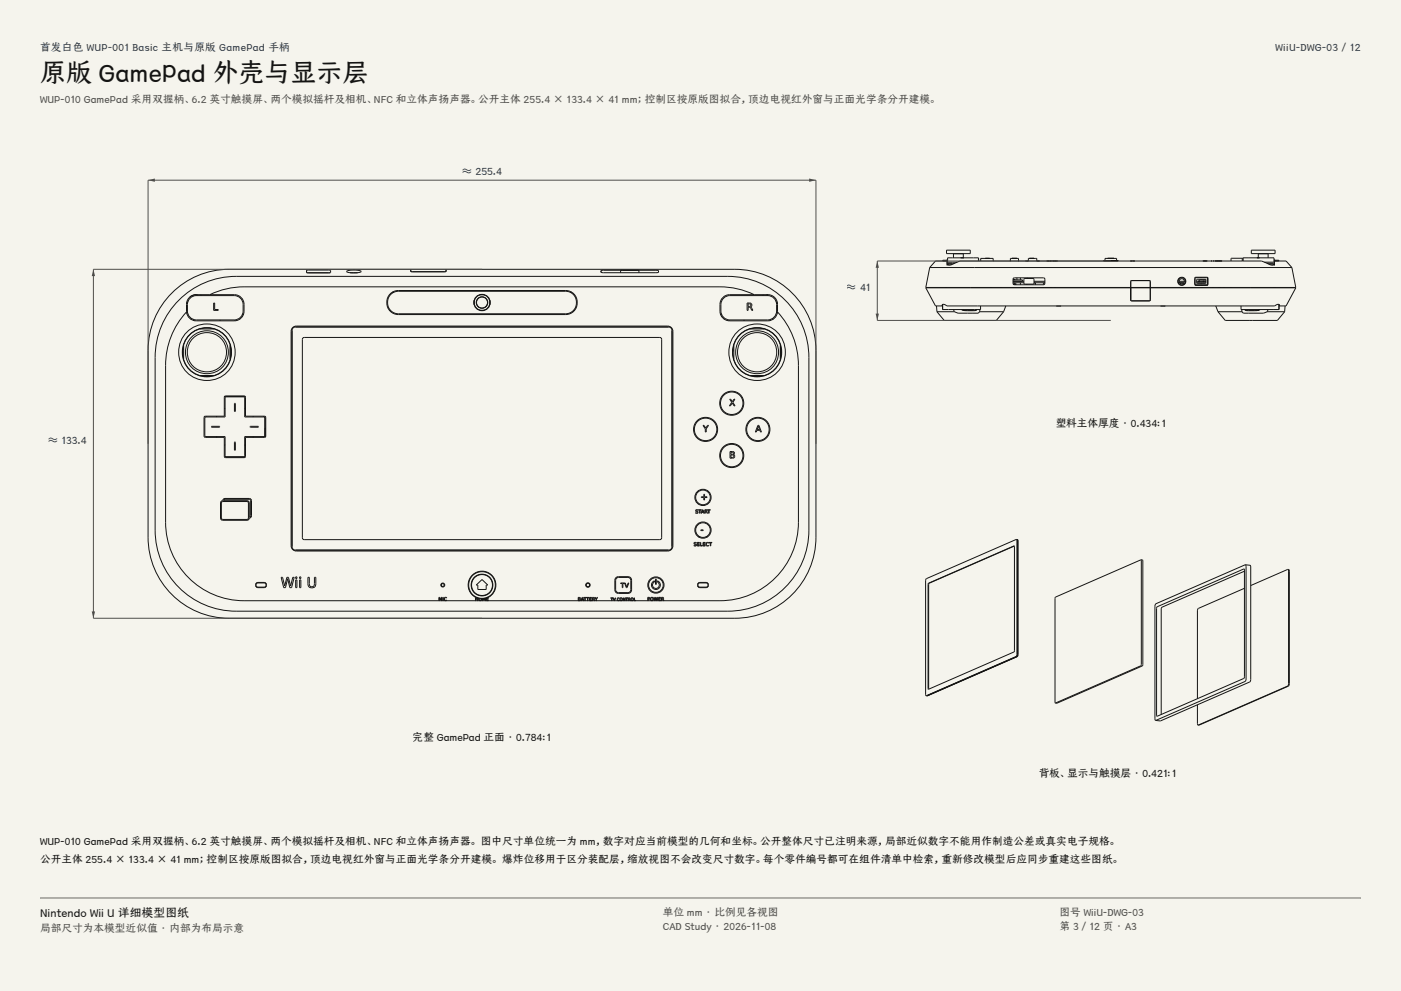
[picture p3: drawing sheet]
<svg xmlns="http://www.w3.org/2000/svg" width="420mm" height="297mm" viewBox="0 0 420 297" stroke-linecap="round" stroke-linejoin="round" font-family="sans-serif">
<g fill="#f5f4ed">
<path d="M0 0h420v297h-420z"/>
<path d="M12 12h396v275h-396z"/>
</g>
<g fill="none" stroke="#141413" stroke-width=".3">
<path d="M51.5 87.8a24.2 24.2 0 0 1 17.2-7.1h151.6a24.3 24.3 0 0 1 24.3 24.3v56a24.3 24.3 0 0 1-24.3 24.3h-151.6a24.3 24.3 0 0 1-24.3-24.3v-56a24.2 24.2 0 0 1 7.1-17.2zM53.6 89.9a24.2 24.2 0 0 1 17.2-7.1h147.4a24.3 24.3 0 0 1 24.3 24.3v51.8a24.3 24.3 0 0 1-24.3 24.3h-147.4a24.3 24.3 0 0 1-24.3-24.3v-51.8a24.2 24.2 0 0 1 7.1-17.2zM55.9 93.5a23.5 23.5 0 0 0-6.3 16v47a23.5 23.5 0 0 0 23.6 23.5h142.6a23.5 23.5 0 0 0 23.6-23.5v-47a23.5 23.5 0 0 0-6.3-16M56.2 93.4l-.3 .1M56.2 93.8h-.2M56.3 90.4l-.3 .3M56.8 89.6a2.66 2.66 0 0 1 2.1-1h11.3a2.67 2.67 0 0 1 2.7 2.7 4.1 4.1 0 0 1-1 4l-1.7 .6h-11.3a2.67 2.67 0 0 1-2.7-2.7 4.4 4.4 0 0 1 .6-3.6zM57.5 95.5l-.3 .2M58.1 95.8v.3M58.8 88.3h4.1M58.8 88.3a3.2 3.2 0 0 0-2.9 4.1v1.1M58.8 88.3l-1.2 .3-.7 .4"/>
<path d="M58.8 88.3h.4l-.5 .3M59.9 98.6h4.2M60.2 88.3v.3M62.9 88.3a23.5 23.5 0 0 1 10.3-2.3h142.6a23.5 23.5 0 0 1 10.3 2.3M62.9 88.3h7.4a2.9 2.9 0 0 1 2.9 2.9 4.3 4.3 0 0 1-1.1 4.3l-1.8 .7h-11.5a2.9 2.9 0 0 1-2.9-2.7M64.1 90.8h.3v2h1v.2h-1.3zM65.9 95.9v.3M70.4 95.9v.3M72.7 94.3l.2 .2M73 94.2h-.3M87.6 98.4l.7-.6 .5-.1h111.4a1.57 1.57 0 0 1 1.5 1.6v64.3a1.57 1.57 0 0 1-1.5 1.5h-111.4a1.57 1.57 0 0 1-1.5-1.5v-64.3zM87.8 98.3l.8-.3h111.8a1.02 1.02 0 0 1 1.1 1v64.8a1.02 1.02 0 0 1-1.1 1.1h-111.8a1.02 1.02 0 0 1-1.1-1.1v-64.8z"/>
<path d="M91.9 81l6.8-.1 .4 .2v.6l-6.8 .1-.4-.1zM92.1 81.7h.5M92.1 81.7v.1M98.4 81.7h.5M98.9 81.7v.1M99.1 81.7h.1M104 81.3a6.1 6.1 0 0 1 4.3 .1 5.8 5.8 0 0 1-4.4 0zM104.9 81.7h1.2M106.1 81.7h1.2M116.3 92.2h.2M116.8 93h.3M117 88.1a3.4 3.4 0 0 1 2.4-1h50.2a3.6 3.6 0 0 1 3.4 3.6 3.6 3.6 0 0 1-3.4 3.6h-50.2a3.6 3.6 0 0 1-3.2-2.3 3.6 3.6 0 0 1 .8-3.9z"/>
<path d="M117.1 88.2a3.2 3.2 0 0 1 2.3-.9h50.2a3.4 3.4 0 0 1 3.2 3.4 3.4 3.4 0 0 1-3.2 3.3h-50.2a3.4 3.4 0 0 1-3-2.1 3.4 3.4 0 0 1 .7-3.7zM117.5 87.6h.5M123.1 80.7v.6l.6 .1h9.7l.3-.1v-.6M142.1 90v1.3M143.8 88.3h1.4M143.8 93h1.4M146.9 90v1.3M171 87.6h.5M171.9 93h.3M172.5 92.2h.2M180.2 81.1l16.4-.1 .8 .1v.5l-16.7 .1-.5-.1zM186.6 81h-.6v.7"/>
<path d="M191 81h.5v.7M216 94.2h.3M216.3 94.3l-.2 .2M216.7 89.6a2.66 2.66 0 0 1 2.1-1h11.3a2.67 2.67 0 0 1 2.7 2.7 4.1 4.1 0 0 1-1 4l-1.7 .6h-11.3a2.67 2.67 0 0 1-2.7-2.7 4.4 4.4 0 0 1 .6-3.6zM218.6 95.9v.3M223.1 95.9v.3M224 90.8h.7a.62 .62 0 0 1 .7 .4 .62 .62 0 0 1-.4 .8l.7 1h-.3l-.4-.7-.4-.2h-.3v.9h-.3zM224.3 91.1h.4a.39 .39 0 0 1 .4 .3 .39 .39 0 0 1-.4 .4h-.4zM224.9 98.6h4.2M226.1 88.3h-7.4a2.9 2.9 0 0 0-2.9 2.9 4.3 4.3 0 0 0 1.1 4.3l1.8 .7h11.5a2.9 2.9 0 0 0 2.9-2.7M226.1 88.3h4.1M228.8 88.3v.3"/>
<path d="M230.2 88.3a3.2 3.2 0 0 1 2.9 4.1v1.1M230.2 88.3h-.4l.5 .3M230.9 95.8v.3M231.5 95.5l.3 .2M232.7 90.4l.3 .3M232.8 93.8h.2M232.8 93.4l.3 .1M54.8 104.6l.3 .2M54.9 104.3l.2 .1M55.1 107.5h-.1M55.1 103.4v4.3M59.9 112.5h4.2"/>
<path d="M67.3 118.9h6.3M67.8 118.9l-.3 .3v5.8h-5.8l-.3 .3 .2 5.5h5.9v5.8l.3 .3M69 103.4v4.3M73 118.9l.4 .3v5.8h5.7l.3 .3M90.9 101.2h107.2l.3 .5-.1 59.8-.5 .2h-106.9l-.3-.5v-59.5zM218.8 119.6h.2l.5 .8 .5-.8h.3l-.6 1 .7 1h-.3l-.6-.8-.5 .8h-.3l.7-1zM219.7 105.2h.3M219.7 104.9h.3M220 103.4v4.3M224.9 112.5h4.2M233.9 103.4v4.3M61.2 124.9l.4-.2h5.6v-5.7l.2-.3h6l.2 .3v5.7h5.7l.3 .2v6l-.3 .2h-5.7v5.7l-.2 .3h-6l-.2-.3v-5.7h-5.6l-.4-.2z"/>
<path d="M61.8 124.7v.3M61.8 130.8v.3M63.4 127.8h2.4v.2h-2.3zM64.9 130.8l.1 .3M65 124.7l-.1 .3M65.8 128h.1M67.2 133.3l.3 .1M67.3 136.9h6.3M67.5 122.4l-.3 .1M70.3 123.3h.1M70.3 123.3v-2.4h.3v2.4M70.3 132.5h.3l-.1 2.4h-.2z"/>
<path d="M70.3 123.3h.2M70.6 123.3h-.1M73.4 122.4l.2 .1M73.6 133.3l-.2 .1M75 128h.1M75 127.8h2.4v.2h-2.3zM75.8 124.7l.2 .3M76 130.8l-.2 .3M79 124.7v.3M79 130.8v.3M79.4 130.5l-.3 .3h-5.7v5.8l-.4 .3M79.4 124.8v6.2"/>
<path d="M79.4 128.3h.3M210.7 127.5h.3l.6 .8 .5-.8h.3l-.7 1v1h-.3v-1zM218.9 135.3h.6a.48 .48 0 0 1 .6 .3 .48 .48 0 0 1-.3 .6 .56 .56 0 0 1 .4 .7 .56 .56 0 0 1-.6 .4h-.7zM219.1 136.4h.5a.37 .37 0 0 1 .4 .3 .37 .37 0 0 1-.4 .4h-.5zM219.1 135.5h.4a.31 .31 0 0 1 .4 .3 .31 .31 0 0 1-.4 .3h-.4zM227.2 127.5h.3l.8 2h-.3l-.2-.5h-.9l-.2 .5h-.3zM227.4 127.7l.3 1h-.7zM66.3 150.2l1.1-.8h7.6l.4 .7-.1 4.8-.6 .4-.2 .4-.4 .2h-7.6l-.4-.6v-4.6zM66.4 150.5l.4-.2 7.5 .1 .2 .3-.1 4.8-.4 .2-7.4-.1-.2-.4zM67.1 149.8l.4-.2 7.4 .1 .2 .4v4.7l-.4 .2v-4.3l-.4-.6h-7.3zM208.6 152.8h.6l-.5 .3a.43 .43 0 0 1 .6 .5 .43 .43 0 0 1-.8 .2l.6-.1-.1-.3a.35 .35 0 0 1-.4-.1 .35 .35 0 0 1 0-.5zM209.4 152.8h.9l-.4 .1v.9l-.2-.9z"/>
<path d="M210.1 158.8h.7v.2h-.7zM210.6 152.8l.5 1-.2-.2h-.5l-.2 .2zM210.6 152.9l.2 .5h-.4zM211 148.1h.2v.8h.8v.2h-.8v.8h-.2v-.8h-.8v-.2h.8zM211.3 152.8h.3a.3 .3 0 0 1 .4 .2 .3 .3 0 0 1-.2 .3l.3 .5-.5-.4-.3 .4zM211.4 152.9h.4v.3l-.4 .1zM212.1 152.8h.9l-.4 .1v.9l-.2-.9zM76.8 174.8l.5-.3h1.9a.79 .79 0 0 1 .7 .8 .79 .79 0 0 1-.7 .8h-2.2l-.4-.7zM76.8 175l.5-.3h1.9l.5 .3v.4l-.5 .6h-1.9l-.5-.3zM84.3 173h.4l.7 2.6 .6-2.6h.5l.6 2.6 .7-2.6h.4l-.8 3.1h-.5l-.7-2.7-.6 2.7h-.5zM88.6 173.8h.4v2.3h-.4zM88.6 172.9h.4v.5h-.4z"/>
<path d="M89.8 173.8h.4v2.3h-.4zM89.8 172.9h.4v.5h-.4zM92.3 173h.4v1.9a.78 .78 0 0 0 .8 .9 .78 .78 0 0 0 .8-.9v-1.9h.4v2a1.18 1.18 0 0 1-1.2 1.2 1.18 1.18 0 0 1-1.2-1.2zM133.2 179.1l.5-.1 .2 .2a.39 .39 0 0 0-.5 0 .39 .39 0 0 0 0 .6 .39 .39 0 0 0 .5 0 .49 .49 0 0 1-.8 .1 .49 .49 0 0 1 .1-.8zM142.6 179a4.2 4.2 0 0 1-1.3-6.3 4.2 4.2 0 0 1 6.4 0 4.2 4.2 0 0 1-1.3 6.3M142.7 179.1l.5 .2M142.7 179l-.2 1M142.7 179v.4h.5v-.3M142.8 175.3l1.7-1.6 1.7 1.6h-.4v1.4h-2.6v-1.4zM143.3 179.3l.2 .1M143.3 179.1v.9M143.6 179.2a.49 .49 0 0 0 .2 .8 .49 .49 0 0 0 .6-.5"/>
<path d="M143.7 179.4l.6 .1M143.7 179.3a.36 .36 0 0 0 0 .5 .36 .36 0 0 0 .6-.1v-.2M144.3 179.3v.2M144.4 179.3v.2M144.6 179.5h-.2M144.6 179.3v.7M144.8 179.3v.7M144.8 179.3l.4 .5 .2-.6v.8M144.9 179.5h-.1M145.2 179.4l-.2 .1M145.3 179.3l-.2 .4-.2-.4M145.4 179.4h-.1"/>
<path d="M145.6 179.2v.8M145.8 179.3l-.2 .1M145.8 179.1v.9M146 179h.4M146.2 179.1l-.2 .1M146.4 179l-.4 .1v.3h.4l-.4 .1v.4l.5 .1M173.5 179.6h.3v.3h-.3zM173.5 179.2l.4 .2-.4 .1zM174.6 179.2l.2 .5h-.4zM177.7 179.2h.4v.3h-.4zM184.5 173.3l.9-.5h2.9l.6 .2 .4 .9v2.9l-.2 .6-.8 .4h-2.9l-.6-.2-.5-.8v-2.9zM184.8 173.3l.6-.2h2.8a.86 .86 0 0 1 .9 .8v2.8a.86 .86 0 0 1-.9 .9h-2.8a.86 .86 0 0 1-.8-.9v-2.8z"/>
<path d="M185.1 179.3l.4-.1 .2 .2a.33 .33 0 0 0-.5 0 .33 .33 0 0 0 0 .4 .33 .33 0 0 0 .5 0 .41 .41 0 0 1-.7 .1 .41 .41 0 0 1 .1-.6zM186 174.7h1.4l.5 1.2 .4-1.2h.2l-.5 1.4h-.2l-.6-1.4v.2h-.5v1.2h-.2v-1.2h-.5zM188.5 179.3h.2v.2l-.2 .1zM194.3 179.1l.3 .1v.3h-.3zM195.6 174.5l.6-.4v.3a1.02 1.02 0 0 0-.4 1.6 1.02 1.02 0 0 0 1.6 0 1.02 1.02 0 0 0-.3-1.6v-.3a1.33 1.33 0 0 1 .7 1.8 1.33 1.33 0 0 1-1.9 .6 1.33 1.33 0 0 1-.3-2zM196.5 173.6h.3v1.5h-.3zM198.4 179.1l.3 .1v.2l-.3 .1zM208.1 162.6h.6l-.5 .3a.43 .43 0 0 1 .6 .5 .43 .43 0 0 1-.8 .2l.6-.1-.1-.3a.35 .35 0 0 1-.4-.1 .35 .35 0 0 1 0-.5zM209 162.6h.7l-.5 .1v.3h.5l-.5 .1v.4l.5 .1h-.7zM209.3 174.8l.5-.3h1.9a.79 .79 0 0 1 .7 .8 .79 .79 0 0 1-.7 .8h-2.2l-.4-.7zM209.3 160.8h.5M209.3 160.8h.1"/>
<path d="M209.3 175l.5-.3h1.9l.5 .3v.4l-.5 .6h-1.9l-.5-.3zM209.5 160.8v.2M209.7 160.8v.3M209.9 162.6l.2 .9 .5 .1h-.7zM210.8 162.6h.6l-.5 .1v.3h.5l-.5 .1v.4l.5 .1h-.6zM211.7 160.8h.5M211.8 162.7l.4-.1 .3 .2a.42 .42 0 0 0-.6 0 .42 .42 0 0 0 0 .6 .42 .42 0 0 0 .6 0 .51 .51 0 0 1-.8 .1 .51 .51 0 0 1 .1-.8zM212.5 162.6h1l-.4 .1v.9l-.2-.9zM131.6 180v-1h.2l.2 .7 .3-.7h.2v1M131.7 180v-.9l.3 .7 .4-.7v.9M132.8 180v-1l.1 1M142.7 180v-.5h.5v.5"/>
<path d="M173.3 180v-1h.4a.24 .24 0 0 1 .3 .2 .24 .24 0 0 1-.2 .3 .28 .28 0 0 1 .2 .3 .28 .28 0 0 1-.3 .2M174.1 180l.4-1 .6 1M174.3 180l.1-.2h.4l.1 .2M175.3 180v-.8l-.3-.2h1.6l-.3 .2v.8M175.4 180v-.8h.7v.8M176.7 180v-1h.7l-.5 .2v.3h.4l-.4 .1v.3l.5 .1M177.6 180v-1h.3a.28 .28 0 0 1 .3 .2 .28 .28 0 0 1-.1 .4l.3 .4M177.7 180v-.4h.3l.2 .4M178.7 180v-.4l-.4-.6 .4 .5 .5-.5-.4 .6v.4M183.4 180v-.7l-.3-.1h.8l.3 .7 .4-.7-.4 .8M183.5 180v-.7l.3-.1 .3 .8M186.8 180v-.8l.5 .7 .1-.7v.8"/>
<path d="M186.9 180v-.7l.4 .7M187.8 180v-.7l-.3-.1h.7l-.3 .1v.7M188.4 180v-.8h.4v.4l.2 .4M188.5 180v-.3l.4 .3M190.1 180v-.8l.1 .7 .4 .1M194.2 180v-1h.3a.33 .33 0 0 1 .3 .4 .33 .33 0 0 1-.5 .2v.4M196.2 180l-.2-1 .3 .9 .3-.9 .3 .9 .4-.9-.3 1M196.4 180l.2-.8 .2 .8M197.4 180v-1h.7l-.5 .1v.3h.4l-.4 .1v.4l.5 .1M198.3 180v-1h.3a.28 .28 0 0 1 .3 .2 .28 .28 0 0 1-.1 .4l.3 .4M198.4 180v-.4h.3l.2 .4"/>
<circle cx="144.5" cy="90.7" r="2.45"/>
<circle cx="144.5" cy="90.7" r="2.36"/>
<circle cx="144.5" cy="90.7" r="1.73"/>
<circle cx="144.5" cy="90.7" r="1.65"/>
<circle cx="62" cy="105.6" r="8.5"/>
<circle cx="62" cy="105.6" r="7.4"/>
<circle cx="62" cy="105.6" r="7.3"/>
<circle cx="62" cy="105.6" r="6.4"/>
<circle cx="62" cy="105.6" r="5.9"/>
<circle cx="226.9" cy="105.6" r="8.5"/>
<circle cx="226.9" cy="105.6" r="7.4"/>
<circle cx="226.9" cy="105.6" r="7.3"/>
<circle cx="227" cy="105.6" r="6.4"/>
<circle cx="227" cy="105.6" r="5.9"/>
<circle cx="211.5" cy="128.7" r="3.6"/>
<circle cx="211.5" cy="128.7" r="3.4"/>
<circle cx="219.4" cy="120.9" r="3.6"/>
<circle cx="219.4" cy="136.5" r="3.6"/>
<circle cx="219.4" cy="136.5" r="3.4"/>
<circle cx="219.4" cy="120.9" r="3.4"/>
<circle cx="227.2" cy="128.7" r="3.6"/>
<circle cx="227.2" cy="128.7" r="3.4"/>
<circle cx="210.7" cy="149.1" r="2.44"/>
<circle cx="210.7" cy="158.9" r="2.44"/>
<circle cx="210.7" cy="149.1" r="2.2"/>
<circle cx="210.7" cy="158.9" r="2.2"/>
<circle cx="132.7" cy="175.3" r=".59"/>
<circle cx="132.7" cy="175.3" r=".43"/>
<circle cx="144.5" cy="175.3" r="4"/>
<circle cx="144.5" cy="175.3" r="3.3"/>
<circle cx="144.5" cy="175.3" r="3.1"/>
<circle cx="176.2" cy="175.3" r=".67"/>
<circle cx="176.2" cy="175.3" r=".51"/>
<circle cx="186.2" cy="179.6" r=".43"/>
<circle cx="186.2" cy="179.6" r=".33"/>
<circle cx="189.5" cy="179.6" r=".43"/>
<circle cx="189.5" cy="179.6" r=".33"/>
<circle cx="195.4" cy="179.5" r=".5"/>
<circle cx="195.4" cy="179.5" r=".38"/>
<circle cx="196.6" cy="175.3" r="2.44"/>
<circle cx="196.6" cy="175.3" r="2.2"/>
</g>
<path d="M44.4 133v-79h200.2v79" fill="none" stroke="#504e49" stroke-width=".3"/>
<g fill="#504e49">
<path d="M44.4 54l2-.5v1z"/>
<path d="M242.6 53.5l2 .5-2 .5z"/>
</g>
<path d="M144.5 80.7h-116.5v104.6h116.5" fill="none" stroke="#504e49" stroke-width=".3"/>
<g fill="#504e49">
<path d="M28 80.7l.5 2.1h-1z"/>
<path d="M27.5 183.2h1l-.5 2.1z"/>
</g>
<g fill="none" stroke="#141413" stroke-width=".3">
<path d="M283.8 75h7.1v1h-7.1zM283.8 78.2h.1M283.9 78.3a.87 .87 0 0 0 .3 1.1 .87 .87 0 0 0 1.1-.1 9.9 9.9 0 0 1 6.2-1.1h84.1a7.8 7.8 0 0 1 5.4 1.2 .8 .8 0 0 0 1-.1 .8 .8 0 0 0 .1-1M283.9 78.3v1.3M283.9 78.2h-3.5l-1.7 2M283.9 78.2v.1M284 79.2h1.6M284.1 78h-1.5v.2h1.3M284.1 77.9l-.3 .1M284.3 79.2v.2M285.8 77.3v-1.2h3v1.2M286.2 78.9h-2l-.2 .4"/>
<path d="M288 77.2v.1M288.2 77.3h.4M288.2 77.2v.1M289 77.2v.1M293.3 77.4l.1 .8M293.3 78.2v-.9h-9.2v1.3h2.9M295.4 77.4h1.3M295.4 77.4h.1M295.5 77.4h.1M295.8 77.4h.1M296.1 77.4h.1M296.3 77.4h.1"/>
<path d="M296.6 77.4h.1M296.7 77.4h.1M297.8 78.2l-.1-.8h-3.7v.8M297.8 78.2h.1M302.8 78.2h.1M302.9 78.2v-.8h2.4v.8M303.4 77.4h.5M303.4 77.4h.1M303.9 77.4h.2M303.9 77.4h.1M304.1 77.4h.1M304.2 77.4h.2"/>
<path d="M304.2 77.4h.1M304.4 77.4h.5M304.4 77.4h.1M304.9 77.4h.1M305.5 78.2h.1M307.5 78.2h.1M307.7 78.2h.1M307.8 78.2h.1M307.9 78.2h.3M308.2 78.2h.1M308.6 77.4h2.2v.8M308.6 77.4h.1"/>
<path d="M308.7 77.4h.1M308.8 77.4h-.5v.8M309 77.4h.1M309.2 77.4h.1M309.3 77.4h.1M310 77.4h.1M310.9 78.2h.1M311 78.2h.1M311.2 78.2h.1M311.6 78.2h.1M313.8 78.2h.1M313.9 78.2h.1"/>
<path d="M314 78.2h.1M314.2 78.2h.1M314.3 78.2h.1M314.4 78.2h.1M314.7 78.2h.1M314.8 78.2h.1M315.1 78.2h.6M316.1 78.2h.1M316.3 78.2h.1M316.4 78.2h.1M316.6 78.2h.1M316.7 78.2h.1"/>
<path d="M317 78.2h.1M330.8 78.1l4.4 .1zM331.3 78.1v-.7h3.4v.7M331.3 78.2h.1M332 77.4h2M332 77.4h.1M333 77.4h.1M334 77.4h.1M334.7 78.2h.1M338.9 78.2h.9M338.9 78.2h.1M339.9 78.2h.1"/>
<path d="M340 78.2h.1M340.2 78.2h.1M360.8 78.2h.9M360.8 78.2h-.2M361.7 78.2h.2M363.1 78.2h.2M363.7 78.2h.2M364.2 78.2h2.2M364.4 78.2h.1M364.8 78.2h.1M365.1 78.2h.1M365.4 78.2h.1"/>
<path d="M365.8 78.2h.1M366.1 78.2h.1M372.4 77.4h.3M372.4 77.4h-3.4v.8M372.4 77.4v.8M372.7 78.2v-.9h9.2v1.3h-2.9M375.1 75h7.1v1h-7.1zM376.8 77.2v.1M377.2 77.3v-1.2h3v1.2M377.4 77.2v.1M377.6 77.2v.1M379.8 78.9h2l.2 .4-1.6-.1"/>
<path d="M381.7 79.2v.2M381.9 78h1.5v.2h-1.3M381.9 77.9l.3 .1M382.1 78.2h3.5l1.7 2M382.1 78.2v.1M382.1 78.3v1.3M382.2 78.2h.1M278.7 80.2h108.6M278.7 80.2l-1.2 6h111l-1.2-6M280.8 91.7l.1 1.7M280.9 93.4h5.2M280.9 93.4l2.2 2.6h15.6l2.2-2.6"/>
<path d="M282.4 91.7h-2l-2.9-5.4h111l-2.9 5.4h-2M282.4 91.7a.65 .65 0 0 1 .5-.5 .65 .65 0 0 1 .7 .3l.3 .2h96.2a5.8 5.8 0 0 0 3.3-.5l.2 .5M282.4 91.7h.2M282.6 91.3v1.5h11.4v-1.1M283.7 86.2v.1M284.2 86.2v.1M285.8 92.8l.3 .6M286.1 93.4a7.5 7.5 0 0 0 4 .5h3.2l.3-.5M288.3 92.8l.2 .2M288.5 93h4.2M292.8 92.8l-.1 .2M293.6 93.4h7.3"/>
<path d="M293.8 92.8l-.2 .6M296.9 86.2v.1M300.2 86.2v.1M300.7 86.2v.1M301.5 91.7l-.6 1.7M303.7 83.7v1.3l.3 .3h8.8M303.7 83.7l.4-.4h8.7l.4 .4v1.3l-.4 .3M303.7 83.9h2.8v.4h-2.8M303.7 83.7h.6l-.6 .1M303.7 84.7h3.2M303.7 84.3h3.2M303.7 85.1h.9l-.8 .1"/>
<path d="M304.2 84.3h.1M304.2 84.7v.4M304.9 83.3v.6M305.9 83.3v.6M305.9 84.3h.1M305.9 84.7v.6M306.7 86.2v.1M307 83.6l2.8-.1 .1 1.5-2.8 .1zM307.2 86.2v.1M307.8 85.2v.1M308 83.3v.2M310 84.8h.4v.5"/>
<path d="M310 84.7h3.2M310 84.3h3.2M312.5 86.2v.1M312.8 86.2l-.1 .1M313.2 84.8h-.4v.5M313.6 86.2v.1M313.7 86.2v.1M314.1 86.2v.1M314.2 86.2v.1M314.3 86.2v.1M314.6 86.2v.1M314.7 86.2v.1"/>
<path d="M315.1 86.2v.1M315.2 86.2v.1M316.1 86.2v.1M316.7 91.7h1.4M339.1 84.2h5.6v5.9h-5.6zM347.9 91.7h1.4M353.1 84.3h.1M353.1 84.7h.2M353.2 84.8h.1M353.5 84.3h1.6M353.6 84.7h1.3M353.7 84.8l1 .2"/>
<path d="M354.7 85.3v.1M355.3 84.7h.1M355.4 84.3h.1M357.3 86.2v.1M358.1 84.7h.2M358.1 84.3h.2M358.2 83.2l3.8-.1 .1 .3v2l-.3 .1h-3.5l-.2-.3zM358.3 85.4h2M358.8 84.8h2.7M358.8 84.7h2.7M358.8 84.3h.5M359.6 84.3h1.1"/>
<path d="M360.1 83.1v.1M360.1 83.7v.2M360.1 84.3h.1M360.1 84.7v.2M360.1 85.4h.1M360.3 85.4v.1M360.3 86.2v.1M360.4 85.4v.1M360.4 86.2v.1M360.4 85.4h1.6M361 84.3h.5M361.5 83.8l-2.6-.1-.1 1.1"/>
<path d="M361.5 83.9h-2v.3M361.5 83.8v1M362 83.2l-.1 2.2-3.6-.1 .1-2 3.4-.1 .2 .3M362 83.7h.1M362 84.7h.1M362 84.3h.1M362 83.9h.1M362 83.8h.1M363.8 86.2v.1M363.9 86.2v.1M364.5 91.7l.6 1.7M365.1 93.4h7.3"/>
<path d="M365.1 93.4l2.2 2.6h15.6l2.2-2.6M365.3 86.2v.1M365.8 86.2v.1M366.9 86.2v.1M369 86.2v.1M372.2 92.8l.2 .6M372.4 93.4l.1 .2a.77 .77 0 0 0 1 .3h2.9a4.9 4.9 0 0 0 3.5-.5M373.2 92.8l.1 .2M373.3 93h4.2M377.7 92.8l-.2 .2M379.9 93.4h5.2M380.2 92.8l-.3 .6"/>
<path d="M381.8 86.2v.1M382.3 86.2v.1M383.4 91.7h.2M383.4 91.3v1.5h-11.4v-1.1M385.2 91.7l-.1 1.7"/>
<circle cx="354.3" cy="84.3" r="1.09"/>
<circle cx="354.3" cy="84.3" r=".78"/>
<circle cx="354.3" cy="84.3" r="1.22"/>
<circle cx="359.4" cy="84.3" r=".15"/>
<circle cx="360.8" cy="84.3" r=".15"/>
</g>
<path d="M333 78.2h-70v17.8h70" fill="none" stroke="#504e49" stroke-width=".3"/>
<g fill="#504e49">
<path d="M263 78.2l.5 2.1h-1z"/>
<path d="M262.5 94h1l-.5 2z"/>
</g>
<g fill="none" stroke="#141413" stroke-width=".3">
<path d="M304 163.6l-25.7 11.3v31.7M304 163.6l.1 31.7-25.7 11.3M304 163.6h.1M304.1 163.7l-25.7 11.2v31.6M304.7 161.7l.4 .1 .1 .3-.1 34.6-27.2 11.8M304.7 161.7l-27.1 11.8-.1 34.6 .2 .4M304.7 161.7l.2 .4-.2 34.5-27 11.9M304.8 161.7l.2 .4v34l-.2 .7M304.9 161.7l.2 .4v34l-.3 .7M342 167.8l-25.6 11.2v31.7M342 167.8l.1 31.7-25.7 11.2M342 167.8h.5"/>
<path d="M342.5 167.8v31.7l-25.6 11.2M342.5 167.8h.1M373.1 176.3l-14 6.2-.1 26.9M373.1 171.2l-24.9 10.9-.1 32M373.3 169.3l-26.9 11.8-.2 34.3 .2 .5M373.3 169.3l.3 .5-.2 34.3-26.9 11.8M373.3 169.3l1.4 .1 .2 .5-.1 34.3-26.9 11.9-1.5-.2M386.1 170.6l.2 .6-.1 34.3-26.9 11.8M386.1 170.6l-11.2 4.9M386.1 170.6l.3 .1 .1 .5-.1 34.3-26.9 11.8M304.8 196.8l-26.9 11.7M346.9 181.8l26-11.3 .1 32.7-26.1 11.5-.2-32.4z"/>
<path d="M277.7 208.5h.4M277.9 208.5h.1M278.4 206.6h-.1M316.4 210.7h.4M316.4 210.7h.1M316.8 210.7h.1M316.9 210.7h-.1M346.5 215.9h-.1M359 211.2v5.6l.2 .5M359.2 217.3h.2M359.3 217.3h-.1M359.5 217.3h-.1"/>
</g>
<path d="M12 269.3h396zM12 269h396v.3h-396z" fill-rule="evenodd" fill="#504e49"/>
<text font-size="7.8" fill="#141413" x="12" y="24.7">原版 GamePad 外壳与显示层</text>
<text font-size="3.5" fill="#141413" x="12" y="274.9">Nintendo Wii U 详细模型图纸</text>
<g font-size="3.2" fill="#1b365d">
<text x="12" y="15.3">首发白色 WUP-001 Basic 主机与原版 GamePad 手柄</text>
<text x="382.4" y="15.3">WiiU-DWG-03 / 12</text>
<text x="138.5" y="52.4">≈ 255.4</text>
<text x="253.9" y="87.1">≈ 41</text>
<text x="14.5" y="133">≈ 133.4</text>
</g>
<g font-size="3.2" fill="#504e49">
<text x="12" y="30.9">WUP-010 GamePad 采用双握柄、6.2 英寸触摸屏、两个模拟摇杆及相机、NFC 和立体声扬声器。公开主体 255.4 × 133.4 × 41 mm；控制区按原版图拟合，顶边电视红外窗与正面光学条分开建模。</text>
<text x="198.7" y="274.5">单位 mm · 比例见各视图</text>
<text x="317.6" y="274.5">图号 WiiU-DWG-03</text>
<text x="12" y="279.3">局部尺寸为本模型近似值 · 内部为布局示意</text>
<text x="198.7" y="278.8">CAD Study · 2026-11-08</text>
<text x="317.6" y="278.8">第 3 / 12 页 · A3</text>
</g>
<g font-size="3.2" fill="#141413">
<text x="316.4" y="128">塑料主体厚度 · 0.434:1</text>
<text x="123.8" y="222">完整 GamePad 正面 · 0.784:1</text>
<text x="311.3" y="233">背板、显示与触摸层 · 0.421:1</text>
<text x="12" y="253.3">WUP-010 GamePad 采用双握柄、6.2 英寸触摸屏、两个模拟摇杆及相机、NFC 和立体声扬声器。 图中尺寸单位统一为 mm，数字对应当前模型的几何和坐标。公开整体尺寸已注明来源，局部近似数字不能用作制造公差或真实电子规格。</text>
<text x="12" y="258.6">公开主体 255.4 × 133.4 × 41 mm；控制区按原版图拟合，顶边电视红外窗与正面光学条分开建模。 爆炸位移用于区分装配层，缩放视图不会改变尺寸数字。每个零件编号都可在组件清单中检索，重新修改模型后应同步重建这些图纸。</text>
</g>
</svg>
